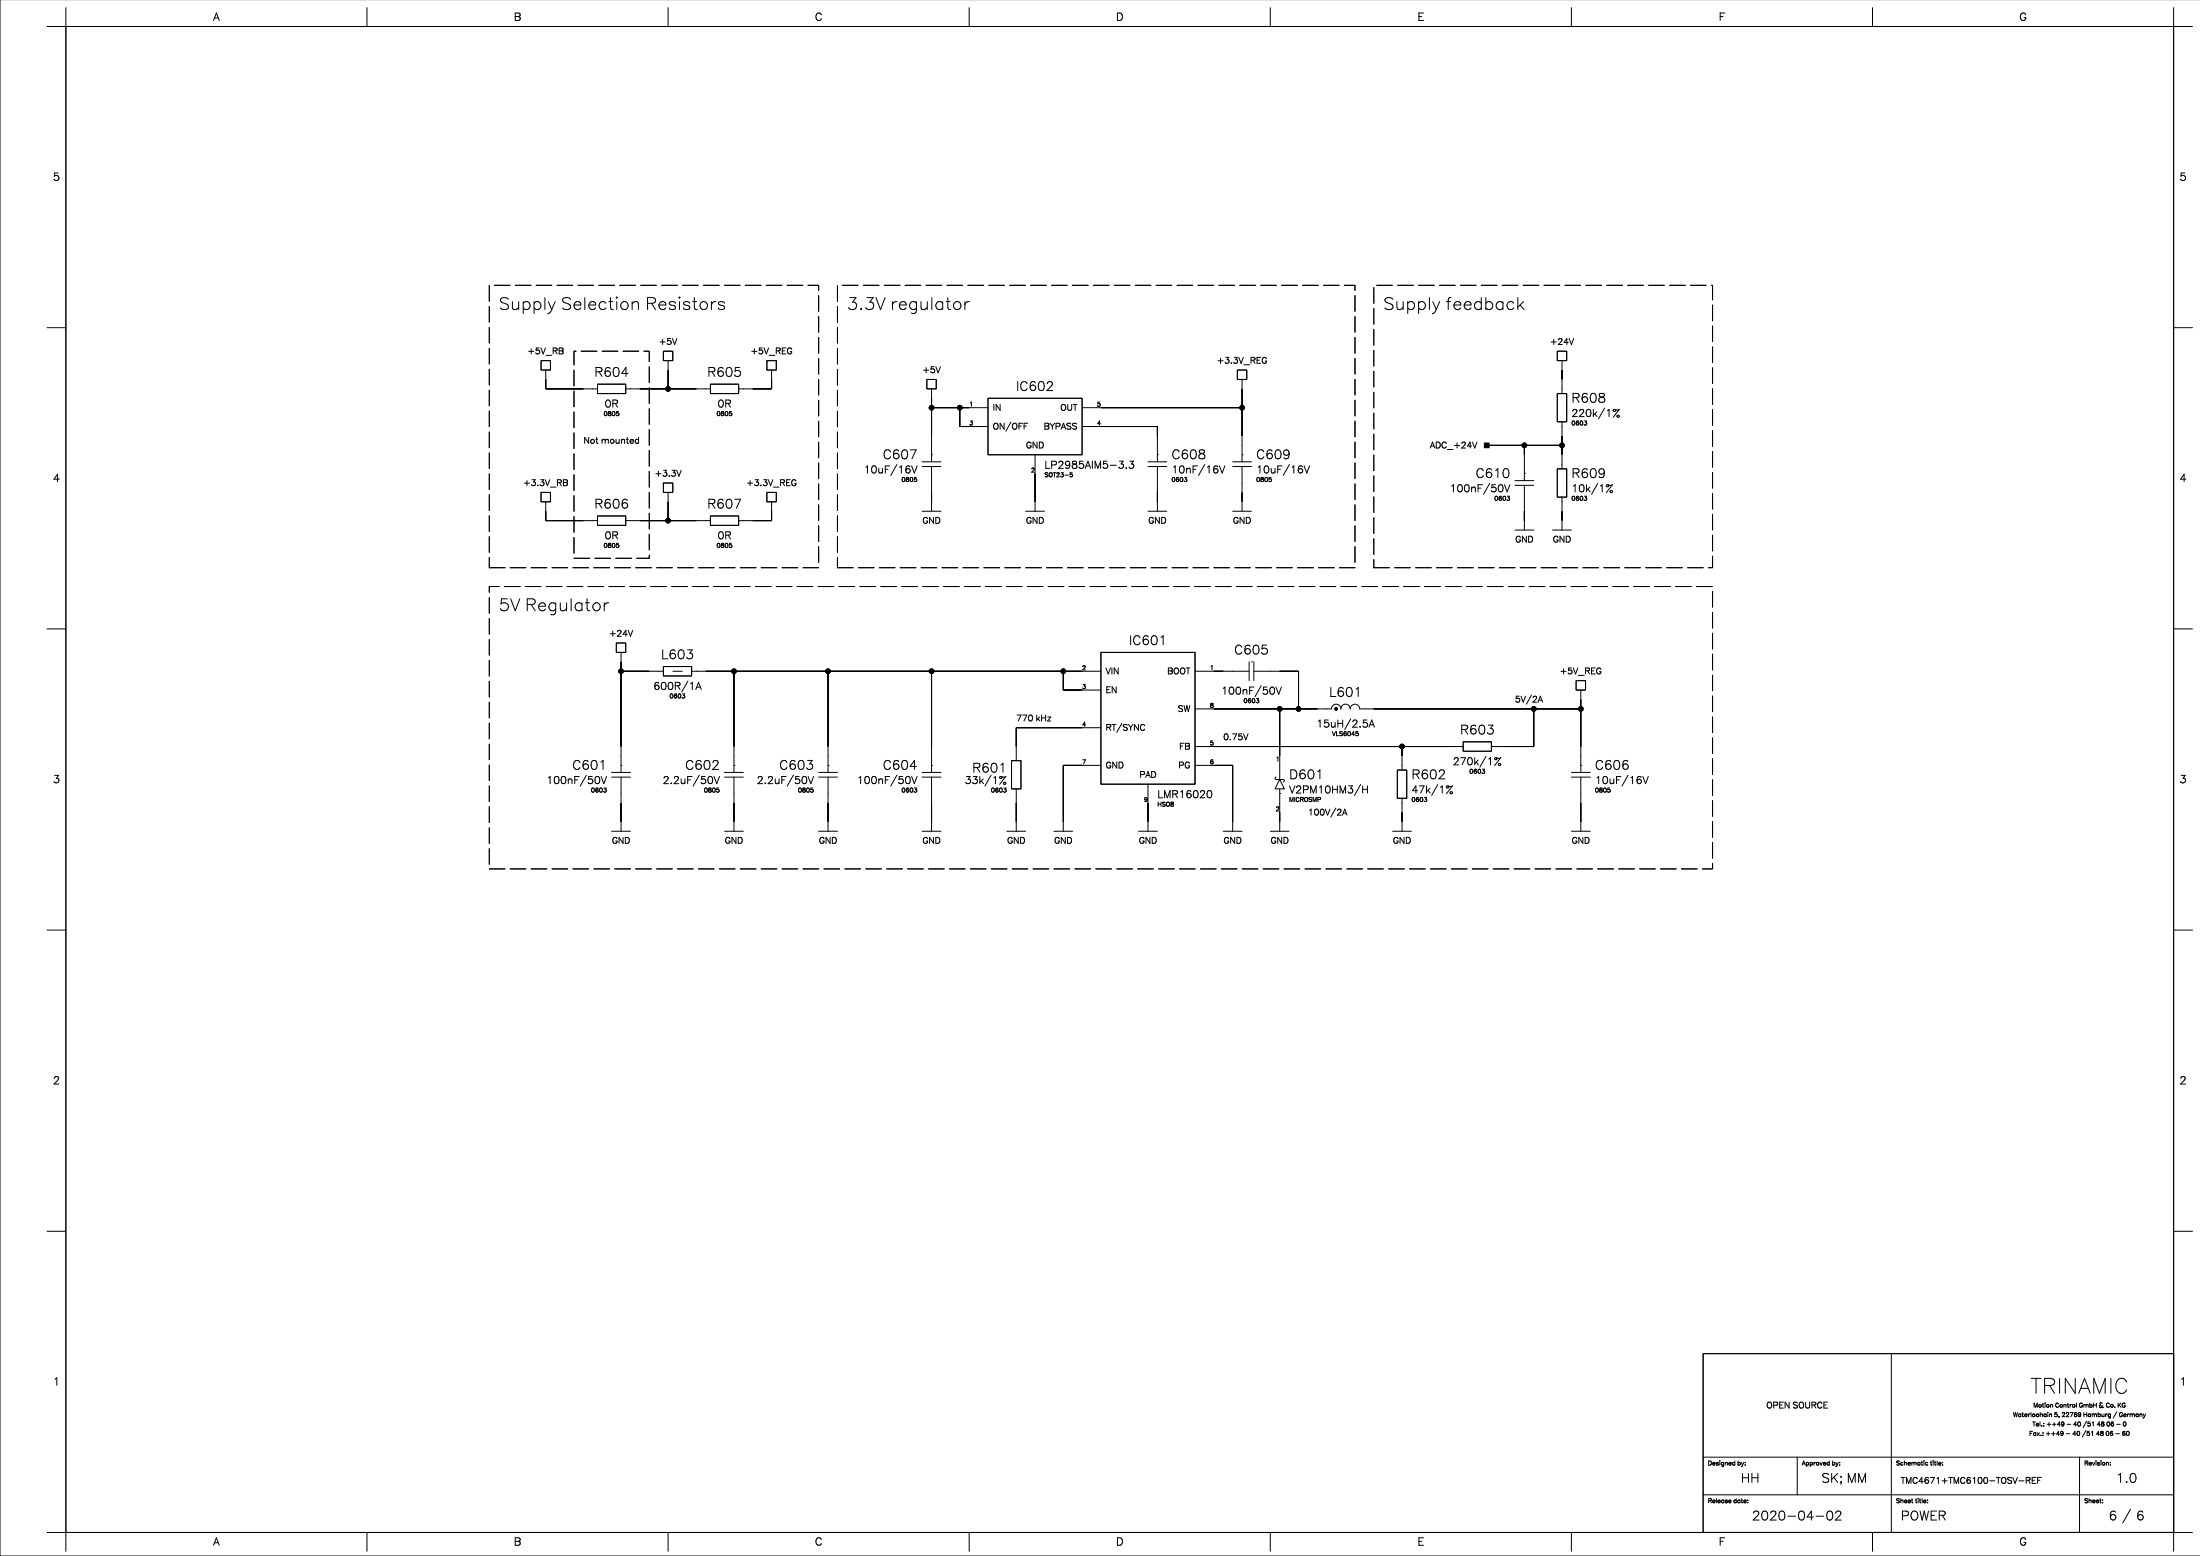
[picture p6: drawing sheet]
<svg xmlns="http://www.w3.org/2000/svg" width="594mm" height="420mm" viewBox="0 0 594 420" stroke-linecap="round" stroke-linejoin="round" font-family="sans-serif">
<g fill="none" stroke="#000" stroke-width=".27">
<path d="M0 -.1v419.9h593.8M17.8 7.1h568.8v406.4h-568.8zM17.8 2.1v5h-5.1M99 2.1v5M180.3 2.1v5M261.6 2.1v5M342.8 2.1v5M424.1 2.1v5M505.3 2.1v5M586.6 2.1v5h5.1M12.7 88.4h5.1M146 97.3h2.6v2.5h-2.6z"/>
<path d="M147.3 99.8v5.1h14M179 94.8h2.6v2.5h-2.6zM180.3 97.3v7.6M207 97.3h2.5v2.5h-2.5zM208.2 99.8v5.1h-8.9M333.9 99.8h2.6v2.6h-2.6zM420.3 94.8h2.5v2.5h-2.5zM421.5 97.3v8.9M586.6 88.4h5.1M161.3 103.6h7.6v2.6h-7.6zM168.9 104.9h22.8M191.7 103.6h7.6v2.6h-7.6z"/>
<path d="M250.1 102.4h2.6v2.5h-2.6zM251.4 104.9v19.7M251.4 110h15.2M259 110v5.1h7.6M266.6 107.5h25.4v15.2h-25.4zM272.8 113.9l-1.4 2.4M292 110h43.2M292 115.1h20.3v9.5M335.2 102.4v22.2M420.3 106.2h2.5v7.6h-2.5zM421.5 113.8v12.7M433 110.1l-1.6 2.9"/>
<path d="M146 132.9h2.6v2.5h-2.6zM147.3 135.4v5.1h14M161.3 139.2h7.6v2.5h-7.6zM179 130.3h2.6v2.6h-2.6zM180.3 132.9v7.6M191.7 139.2h7.6v2.5h-7.6zM207 132.9h2.5v2.5h-2.5zM208.2 135.4v5.1h-8.9M242.1 125.3l-1.7 3M248.9 137.9h5M248.9 125.9h5M248.9 124.6h5"/>
<path d="M251.4 122.7h.1M251.4 125.9v12M276.8 137.9h5.1M279.3 122.7v15.2M309.8 137.9h5.1M309.8 125.9h5.1M309.8 124.6h5.1M312.3 122.7h.1M312.3 125.9v12M325.1 125.3l-1.6 3M332.7 137.9h5M332.7 125.9h5"/>
<path d="M332.7 124.6h5M335.2 122.7h.1M335.2 125.9v12M348 125.3l-1.7 3M401.2 120.2h20.3M402 130.4l-1.6 3M408.8 130.9h5.1M408.8 129.7h5.1M411.4 127.8h.1M411.4 120.2v9.5M411.4 130.9v12.1M420.3 126.5h2.5v7.6h-2.5z"/>
<path d="M421.5 134.1v8.9M431.2 130.4l-1.7 3M168.9 140.5h22.8M408.8 143h5.1M419 143h5.1M12.7 169.7h5.1M166.3 173.5h2.6v2.5h-2.6zM167.6 176v32.4M179 179.8h7.6v2.6h-7.6zM297.1 176h25.4v35.6h-25.4zM337.1 178.6v5M337.7 178.6h.1"/>
<path d="M338.4 178.6v5M586.6 169.7h5.1M167.6 181.1h11.4M181.6 181.1h2.5M185.7 183.7l-1.7 3M186.6 181.1h110.5M198.1 181.1v27.3M223.5 181.1v27.3M251.4 181.1v27.3M287 181.1v5.1h10.1M297.1 196.3h-22.8v8.9M302.8 195.1l-1.4 2.5"/>
<path d="M322.5 191.3h36.8a1.27 1.27 0 0 1 1.3-1.3 1.27 1.27 0 0 1 1.3 1.3 1.27 1.27 0 0 1 1.2-1.3 1.27 1.27 0 0 1 1.3 1.3 1.27 1.27 0 0 1 1.3-1.3 1.27 1.27 0 0 1 1.2 1.3h59.7M322.5 181.1h14.6M338.4 181.1h12v10.2M340.4 185l-1.7 3M345.4 191.3v19l-1.3 2.5h2.5l-1.2-2.5M364.6 193.9l-1.7 2.9M413.3 187.5l-1.4 2.5M413.9 191.3v10.1h-11.4M425.4 183.6h2.5v2.6h-2.5zM426.6 186.2v22.2M158.3 209.1l-1.7 3M165.1 209.7h5"/>
<path d="M165.1 208.4h5M167.6 206.5h.1M167.6 209.7v14.6M188.7 209.1l-1.6 3M195.5 209.7h5.1M195.5 208.4h5.1M198.1 206.5h.1M198.1 209.7v14.6M214.1 209.1l-1.6 3M220.9 209.7h5.1M220.9 208.4h5.1M223.5 206.5h.1"/>
<path d="M223.5 209.7v14.6M242.1 209.1l-1.7 3M248.9 209.7h5M248.9 208.4h5M251.4 206.5h.1M251.4 209.7v14.6M267.5 209.1l-1.7 3M273 205.2h2.5v7.6h-2.5zM274.3 212.8v11.5M297.1 206.5h-10.1v17.8M309.8 211.6v12.7M322.5 206.5h10.2v17.8"/>
<path d="M322.5 201.4h72.4M344.4 209.7l-.3 .1 .1 .5h2.3l.1 .5-.3 .1M345.4 214.1h.1M345.4 212.8v11.5M360.5 218l-1.4 2.5M367.2 211.7l-1.7 2.9M377.1 207.8h2.5v7.6h-2.5zM378.4 201.4v6.4M378.4 215.4v8.9M388 211.7l-1.6 2.9M394.9 200.1h7.6v2.6h-7.6zM401 204l-1.6 3"/>
<path d="M424.1 209.7h5.1M424.1 208.4h5.1M426.6 206.5h.1M426.6 209.7v14.6M439.4 209.1l-1.7 3M165.1 224.3h5M195.5 224.3h5.1M220.9 224.3h5.1M248.9 224.3h5M271.7 224.3h5.1M284.4 224.3h5.1M307.3 224.3h5"/>
<path d="M330.1 224.3h5.1M342.8 224.3h5.1M375.8 224.3h5.1M424.1 224.3h5.1M12.7 250.9h5.1M586.6 250.9h5.1M12.7 332.2h5.1M586.6 332.2h5.1M459.6 365.2h127v48.3h-127zM510.4 365.2v48.3M459.6 393.1h127M485 393.1v10.2"/>
<path d="M561.2 393.1v20.4M562.9 386l-.9 1.7M563.2 383.4l-1 1.7M12.7 413.5h5.1v5M99 413.5v5M180.3 413.5v5M261.6 413.5v5M342.8 413.5v5M424.1 413.5v5M459.6 403.3h127M505.3 413.5v5M574.9 407.2l-2 3.7"/>
<path d="M591.7 413.5h-5.1v5"/>
<circle cx="180.3" cy="104.9" r=".63"/>
<circle cx="251.4" cy="110" r=".63"/>
<circle cx="259" cy="110" r=".63"/>
<circle cx="335.2" cy="110" r=".63"/>
<circle cx="411.4" cy="120.2" r=".63"/>
<circle cx="421.5" cy="120.2" r=".63"/>
<circle cx="180.3" cy="140.5" r=".63"/>
<circle cx="167.6" cy="181.1" r=".63"/>
<circle cx="198.1" cy="181.1" r=".63"/>
<circle cx="223.5" cy="181.1" r=".63"/>
<circle cx="251.4" cy="181.1" r=".63"/>
<circle cx="287" cy="181.1" r=".63"/>
<circle cx="345.4" cy="191.3" r=".63"/>
<circle cx="350.4" cy="191.3" r=".63"/>
<circle cx="360.6" cy="191.3" r=".32"/>
<circle cx="413.9" cy="191.3" r=".63"/>
<circle cx="426.6" cy="191.3" r=".63"/>
<circle cx="378.4" cy="201.4" r=".63"/>
</g>
<g fill="#000" stroke="#000" stroke-width=".27">
<path d="M180.3 99.8v5.1z" fill-rule="evenodd"/>
<path d="M421.5 99.8v2.6z" fill-rule="evenodd"/>
<path d="M147.3 102.4v2.5z" fill-rule="evenodd"/>
<path d="M147.3 104.9h10.1z" fill-rule="evenodd"/>
<path d="M172.7 104.9h7.6z" fill-rule="evenodd"/>
<path d="M180.3 104.9h7.6z" fill-rule="evenodd"/>
<path d="M208.2 102.4v2.5z" fill-rule="evenodd"/>
<path d="M203.2 104.9h5z" fill-rule="evenodd"/>
<path d="M251.4 107.5v2.5z" fill-rule="evenodd"/>
<path d="M251.4 110v7.6z" fill-rule="evenodd"/>
<path d="M259 110v5.1z" fill-rule="evenodd"/>
<path d="M251.4 110h7.6z" fill-rule="evenodd"/>
<path d="M259 115.1h2.6z" fill-rule="evenodd"/>
<path d="M259 110h2.6z" fill-rule="evenodd"/>
<path d="M312.3 115.1v2.5z" fill-rule="evenodd"/>
<path d="M297.1 115.1h15.2z" fill-rule="evenodd"/>
<path d="M335.2 104.9v5.1z" fill-rule="evenodd"/>
<path d="M335.2 110v7.6z" fill-rule="evenodd"/>
<path d="M297.1 110h38.1z" fill-rule="evenodd"/>
<path d="M421.5 117.6v2.6z" fill-rule="evenodd"/>
<path d="M147.3 137.9v2.6z" fill-rule="evenodd"/>
<path d="M180.3 135.4v5.1z" fill-rule="evenodd"/>
<path d="M208.2 137.9v2.6z" fill-rule="evenodd"/>
<path d="M251.4 132.9v2.5z" fill-rule="evenodd"/>
<path d="M279.3 127.8v7.6z" fill-rule="evenodd"/>
<path d="M312.3 132.9v2.5z" fill-rule="evenodd"/>
<path d="M335.2 132.9v2.5z" fill-rule="evenodd"/>
<path d="M400.6 119.5h1.3v1.3h-1.3z" fill-rule="evenodd"/>
<path d="M411.4 120.2v2.5z" fill-rule="evenodd"/>
<path d="M401.2 120.2h10.2z" fill-rule="evenodd"/>
<path d="M411.4 137.9v2.6z" fill-rule="evenodd"/>
<path d="M411.4 120.2h10.1z" fill-rule="evenodd"/>
<path d="M421.5 120.2v2.5z" fill-rule="evenodd"/>
<path d="M421.5 137.9v2.6z" fill-rule="evenodd"/>
<path d="M147.3 140.5h10.1z" fill-rule="evenodd"/>
<path d="M172.7 140.5h7.6z" fill-rule="evenodd"/>
<path d="M180.3 140.5h7.6z" fill-rule="evenodd"/>
<path d="M203.2 140.5h5z" fill-rule="evenodd"/>
<path d="M167.6 178.6v2.5z" fill-rule="evenodd"/>
<path d="M167.6 181.1v20.3z" fill-rule="evenodd"/>
<path d="M167.6 181.1h7.6z" fill-rule="evenodd"/>
<path d="M190.5 181.1h7.6z" fill-rule="evenodd"/>
<path d="M198.1 181.1v20.3z" fill-rule="evenodd"/>
<path d="M198.1 181.1h25.4z" fill-rule="evenodd"/>
<path d="M223.5 181.1v20.3z" fill-rule="evenodd"/>
<path d="M223.5 181.1h27.9z" fill-rule="evenodd"/>
<path d="M251.4 181.1v20.3z" fill-rule="evenodd"/>
<path d="M274.3 196.3v5.1z" fill-rule="evenodd"/>
<path d="M287 181.1v5.1z" fill-rule="evenodd"/>
<path d="M251.4 181.1h35.6z" fill-rule="evenodd"/>
<path d="M274.3 196.3h17.7z" fill-rule="evenodd"/>
<path d="M287 186.2h5z" fill-rule="evenodd"/>
<path d="M287 181.1h5z" fill-rule="evenodd"/>
<path d="M327.6 181.1h2.5z" fill-rule="evenodd"/>
<path d="M345.4 191.3v12.7z" fill-rule="evenodd"/>
<path d="M327.6 191.3h17.8z" fill-rule="evenodd"/>
<path d="M345.4 181.1h5z" fill-rule="evenodd"/>
<path d="M345.4 191.3h5z" fill-rule="evenodd"/>
<path d="M350.4 181.1v10.2z" fill-rule="evenodd"/>
<path d="M350.4 191.3h5.1z" fill-rule="evenodd"/>
<path d="M413.9 191.3v10.1z" fill-rule="evenodd"/>
<path d="M370.8 191.3h43.1z" fill-rule="evenodd"/>
<path d="M426.6 188.7v2.6z" fill-rule="evenodd"/>
<path d="M426.6 191.3v10.1z" fill-rule="evenodd"/>
<path d="M413.9 191.3h12.7z" fill-rule="evenodd"/>
<path d="M167.6 216.7v5z" fill-rule="evenodd"/>
<path d="M198.1 216.7v5z" fill-rule="evenodd"/>
<path d="M223.5 216.7v5z" fill-rule="evenodd"/>
<path d="M251.4 216.7v5z" fill-rule="evenodd"/>
<path d="M274.3 216.7v5z" fill-rule="evenodd"/>
<path d="M287 206.5v15.2z" fill-rule="evenodd"/>
<path d="M287 206.5h5z" fill-rule="evenodd"/>
<path d="M309.8 216.7v5z" fill-rule="evenodd"/>
<path d="M327.6 206.5h5.1z" fill-rule="evenodd"/>
<path d="M332.7 206.5v15.2z" fill-rule="evenodd"/>
<path d="M345.4 219.2v2.5z" fill-rule="evenodd"/>
<path d="M378.4 219.2v2.5z" fill-rule="evenodd"/>
<path d="M378.4 201.4v2.6z" fill-rule="evenodd"/>
<path d="M327.6 201.4h50.8z" fill-rule="evenodd"/>
<path d="M378.4 201.4h12.7z" fill-rule="evenodd"/>
<path d="M406.3 201.4h7.6z" fill-rule="evenodd"/>
<path d="M426.6 216.7v5z" fill-rule="evenodd"/>
<circle cx="180.3" cy="104.9" r=".63"/>
<circle cx="251.4" cy="110" r=".63"/>
<circle cx="259" cy="110" r=".63"/>
<circle cx="335.2" cy="110" r=".63"/>
<circle cx="411.4" cy="120.2" r=".63"/>
<circle cx="421.5" cy="120.2" r=".63"/>
<circle cx="180.3" cy="140.5" r=".63"/>
<circle cx="167.6" cy="181.1" r=".63"/>
<circle cx="198.1" cy="181.1" r=".63"/>
<circle cx="223.5" cy="181.1" r=".63"/>
<circle cx="251.4" cy="181.1" r=".63"/>
<circle cx="287" cy="181.1" r=".63"/>
<circle cx="345.4" cy="191.3" r=".63"/>
<circle cx="350.4" cy="191.3" r=".63"/>
<circle cx="360.6" cy="191.3" r=".32"/>
<circle cx="413.9" cy="191.3" r=".63"/>
<circle cx="426.6" cy="191.3" r=".63"/>
<circle cx="378.4" cy="201.4" r=".63"/>
</g>
<path d="M132.1 77h88.8v76.2h-88.8zM226 77h139.7v76.2h-139.7zM370.8 77h91.4v76.2h-91.4zM154.9 94.8h20.3v55.8h-20.3zM132.1 158.2h330.1v76.2h-330.1z" fill="none" stroke="#000" stroke-width=".27" stroke-dasharray="4.2 1.4"/>
<g font-size="6">
<text x="547.9" y="374.9">T</text>
<text x="551" y="374.9">RI</text>
<text x="556.6" y="374.9">N</text>
<text x="560.8" y="374.9">AM</text>
<text x="568.9" y="374.9">I</text>
<text x="570.4" y="374.9">C</text>
</g>
<g font-size="4.9">
<text x="134.6" y="82.6">Su</text>
<text x="140.6" y="82.6">ppl</text>
<text x="147.7" y="82.6">y Sel</text>
<text x="158.4" y="82.6">ect</text>
<text x="165.8" y="82.6">i</text>
<text x="167.1" y="82.6">on Resi</text>
<text x="184" y="82.6">st</text>
<text x="188.5" y="82.6">or</text>
<text x="193.4" y="82.6">s</text>
<text x="228.5" y="82.6">3.3V r</text>
<text x="242.2" y="82.6">eg</text>
<text x="247.9" y="82.6">u</text>
<text x="250.9" y="82.6">l</text>
<text x="252.1" y="82.6">a</text>
<text x="255" y="82.6">t</text>
<text x="256.9" y="82.6">or</text>
<text x="373.3" y="82.6">Su</text>
<text x="379.3" y="82.6">ppl</text>
<text x="386.4" y="82.6">y f</text>
<text x="391.9" y="82.6">eed</text>
<text x="400.4" y="82.6">ba</text>
<text x="406.2" y="82.6">ck</text>
<text x="134.6" y="163.9">5V Reg</text>
<text x="150.6" y="163.9">u</text>
<text x="153.5" y="163.9">l</text>
<text x="154.8" y="163.9">a</text>
<text x="157.7" y="163.9">t</text>
<text x="159.5" y="163.9">or</text>
</g>
<g font-size="3.5">
<text x="160.4" y="100.9">R604</text>
<text x="190.9" y="100.9">R605</text>
<text x="274.2" y="104.7">I</text>
<text x="275.1" y="104.7">C602</text>
<text x="424.1" y="107.9">R608</text>
<text x="238.2" y="123.1">C607</text>
<text x="316.2" y="123.1">C608</text>
<text x="339" y="123.1">C609</text>
<text x="398.2" y="128.2">C61</text>
<text x="405.3" y="128.2">0</text>
<text x="424.1" y="128.2">R609</text>
<text x="160.4" y="136.5">R606</text>
<text x="190.9" y="136.5">R607</text>
<text x="304.7" y="173.3">I</text>
<text x="305.6" y="173.3">C601</text>
<text x="178.4" y="177.1">L603</text>
<text x="333.1" y="175.8">C605</text>
<text x="358.7" y="187.3">L601</text>
<text x="394" y="197.4">R603</text>
<text x="154.4" y="206.9">C601</text>
<text x="184.9" y="206.9">C602</text>
<text x="210.3" y="206.9">C603</text>
<text x="238.2" y="206.9">C604</text>
<text x="262.4" y="207.7">R601</text>
<text x="347.9" y="209.5">D601</text>
<text x="380.9" y="209.5">R602</text>
<text x="430.4" y="206.9">C606</text>
<text x="469.8" y="399.3">H</text>
<text x="472.3" y="399.3">H</text>
<text x="491.6" y="399.3">SK; M</text>
<text x="501.1" y="399.3">M</text>
<text x="571" y="399.3">1</text>
<text x="573.3" y="399.3">.0</text>
<text x="472.8" y="409.5">2020-04</text>
<text x="489.6" y="409.5">-02</text>
<text x="513" y="409.5">POWER</text>
<text x="569.1" y="409.5">6 / 6</text>
</g>
<g font-size="2.8">
<text x="57.5" y="5">A</text>
<text x="138.7" y="5">B</text>
<text x="219.9" y="5">C</text>
<text x="301.2" y="5">D</text>
<text x="382.5" y="5">E</text>
<text x="463.8" y="5">F</text>
<text x="545" y="5">G</text>
<text x="14.3" y="48.2">5</text>
<text x="588.2" y="48.2">5</text>
<text x="163.2" y="109.3">0R</text>
<text x="193.6" y="109.3">0R</text>
<text x="424.1" y="111.8">220k/1%</text>
<text x="281.9" y="125.8">LP2985AIM5-3.3</text>
<text x="14.3" y="129.4">4</text>
<text x="233.1" y="127.1">10uF/16V</text>
<text x="316.2" y="127.1">10nF/16V</text>
<text x="339" y="127.1">10uF/16V</text>
<text x="588.2" y="129.4">4</text>
<text x="391.2" y="132.2">100nF/50V</text>
<text x="424.1" y="132.2">10k/1%</text>
<text x="163.2" y="144.8">0R</text>
<text x="193.6" y="144.8">0R</text>
<text x="176.3" y="185.5">600R/1A</text>
<text x="329.6" y="186.7">100nF/50V</text>
<text x="355.2" y="195.6">15uH/2.5A</text>
<text x="392.1" y="205.8">270k/1%</text>
<text x="14.3" y="210.7">3</text>
<text x="147.4" y="210.9">100nF/50V</text>
<text x="178.8" y="210.9">2.2uF/50V</text>
<text x="204.2" y="210.9">2.2uF/50V</text>
<text x="231.2" y="210.9">100nF/50V</text>
<text x="260.4" y="210.9">33k/1%</text>
<text x="312.3" y="214.7">LMR16020</text>
<text x="347.9" y="213.4">V2PM10HM3/H</text>
<text x="380.9" y="213.4">47k/1%</text>
<text x="430.4" y="210.9">10uF/16V</text>
<text x="588.2" y="210.7">3</text>
<text x="14.3" y="291.9">2</text>
<text x="588.2" y="291.9">2</text>
<text x="14.3" y="373.2">1</text>
<text x="588.2" y="373.2">1</text>
<text x="57.5" y="416.4">A</text>
<text x="138.7" y="416.4">B</text>
<text x="219.9" y="416.4">C</text>
<text x="301.2" y="416.4">D</text>
<text x="382.5" y="416.4">E</text>
<text x="463.8" y="416.4">F</text>
<text x="545" y="416.4">G</text>
</g>
<g font-size="2.5">
<text x="142.4" y="95">+5V_RB</text>
<text x="177.8" y="92.4">+5V</text>
<text x="202.6" y="95">+5V_REG</text>
<text x="418.3" y="92.4">+24V</text>
<text x="248.9" y="100">+5V</text>
<text x="328.4" y="97.5">+3.3V_REG</text>
<text x="267.9" y="110.2">IN</text>
<text x="286.1" y="110.2">OUT</text>
<text x="157.5" y="119.1">Not mounted</text>
<text x="267.9" y="115.3">ON/OFF</text>
<text x="281.7" y="115.3">BYPASS</text>
<text x="276.9" y="120.3">GND</text>
<text x="385.9" y="120.3">ADC_+24V</text>
<text x="141.2" y="130.5">+3.3V_RB</text>
<text x="176.7" y="128">+3.3V</text>
<text x="201.4" y="130.5">+3.3V_REG</text>
<text x="248.9" y="140.7">GND</text>
<text x="276.9" y="140.7">GND</text>
<text x="309.9" y="140.7">GND</text>
<text x="332.7" y="140.7">GND</text>
<text x="408.9" y="145.7">GND</text>
<text x="419.1" y="145.7">GND</text>
<text x="164.4" y="171.1">+24V</text>
<text x="298.4" y="181.3">VIN</text>
<text x="315" y="181.3">BOOT</text>
<text x="421" y="181.3">+5V_REG</text>
<text x="298.4" y="186.4">EN</text>
<text x="317.9" y="191.4">SW</text>
<text x="408.8" y="188.9">5V/2A</text>
<text x="274.3" y="194">770 kHz</text>
<text x="298.4" y="196.5">RT/SYNC</text>
<text x="318.2" y="201.6">FB</text>
<text x="330.1" y="199.1">0.75V</text>
<text x="298.4" y="206.7">GND</text>
<text x="307.5" y="209.2">PAD</text>
<text x="318" y="206.7">PG</text>
<text x="353" y="219.4">100V/2A</text>
<text x="165.1" y="227">GND</text>
<text x="195.6" y="227">GND</text>
<text x="221" y="227">GND</text>
<text x="248.9" y="227">GND</text>
<text x="271.8" y="227">GND</text>
<text x="284.5" y="227">GND</text>
<text x="307.3" y="227">GND</text>
<text x="330.2" y="227">GND</text>
<text x="342.9" y="227">GND</text>
<text x="375.9" y="227">GND</text>
<text x="424.2" y="227">GND</text>
<text x="476.7" y="379.4">OPEN SOURCE</text>
<text x="513" y="399.7">TMC4671+TMC6100-TOSV-REF</text>
</g>
<g font-size="1.8">
<text x="162.9" y="111.7">0805</text>
<text x="193.4" y="111.7">0805</text>
<text x="261.6" y="109.2">1</text>
<text x="296" y="109.2">5</text>
<text x="261.6" y="114.3">3</text>
<text x="296" y="114.3">4</text>
<text x="424.1" y="114.3">0603</text>
<text x="243.3" y="129.5">0805</text>
<text x="278.3" y="127">2</text>
<text x="281.9" y="128.2">SOT23-5</text>
<text x="316.2" y="129.5">0603</text>
<text x="339" y="129.5">0805</text>
<text x="403.3" y="134.6">0603</text>
<text x="424.1" y="134.6">0603</text>
<text x="162.9" y="147.3">0805</text>
<text x="193.4" y="147.3">0805</text>
<text x="292" y="185.4">3</text>
<text x="292" y="180.3">2</text>
<text x="326.5" y="180.3">1</text>
<text x="180.7" y="187.9">0603</text>
<text x="326.5" y="190.4">8</text>
<text x="335.6" y="189.2">0603</text>
<text x="292" y="195.5">4</text>
<text x="326.5" y="200.6">5</text>
<text x="359.5" y="198.1">VLS6045</text>
<text x="292" y="205.7">7</text>
<text x="326.5" y="205.7">6</text>
<text x="344.3" y="204.9">1</text>
<text x="396.5" y="208.2">0603</text>
<text x="159.5" y="213.3">0603</text>
<text x="190" y="213.3">0805</text>
<text x="215.4" y="213.3">0805</text>
<text x="243.3" y="213.3">0603</text>
<text x="267.4" y="213.3">0603</text>
<text x="308.7" y="215.8">9</text>
<text x="347.9" y="215.8">MICROSMP</text>
<text x="380.9" y="215.8">0603</text>
<text x="430.4" y="213.3">0805</text>
<text x="312.3" y="217.1">HSO8</text>
<text x="344.3" y="218.4">2</text>
<text x="543.3" y="381.8">Waterloohain 5, 22769 Hamburg / Germany</text>
<text x="548.7" y="379.2">Motion Control GmbH &amp; Co. KG</text>
<text x="547.6" y="386.9">Fax.: ++49 - 40 /51</text>
<text x="548.5" y="384.3">Tel.: ++49 - 40 /51</text>
<text x="565.6" y="386.9">48</text>
<text x="565.8" y="384.3">48</text>
<text x="568.2" y="386.9">06 - 60</text>
<text x="568.4" y="384.3">06 - 0</text>
<text x="460.9" y="394.9">Designed by:</text>
<text x="486.3" y="394.9">Approved by:</text>
<text x="511.7" y="394.9">Schematic title:</text>
<text x="562.5" y="394.9">Revision:</text>
<text x="460.9" y="405">Release date:</text>
<text x="511.7" y="405">Sheet title:</text>
<text x="562.5" y="405">Sheet:</text>
</g>
</svg>
